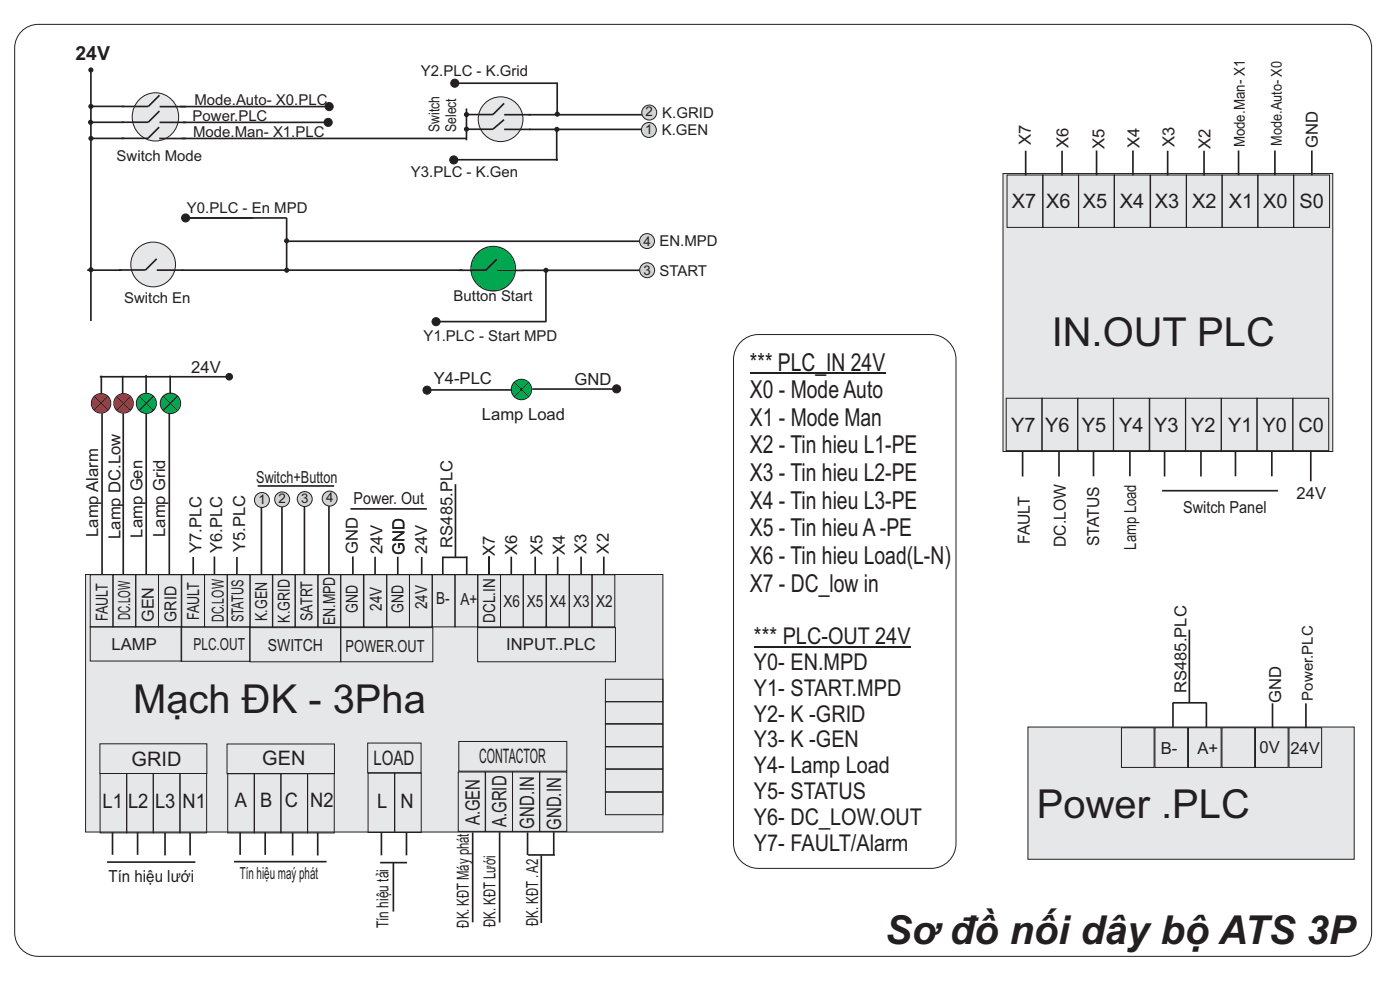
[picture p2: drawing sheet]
<svg xmlns="http://www.w3.org/2000/svg" width="297mm" height="210mm" viewBox="0 0 297 210" stroke-linecap="round" stroke-linejoin="round" font-family="sans-serif">
<g fill="#e6e7e8" stroke="#231f20" stroke-width=".21">
<path d="M18.2 121.9h122.4v54.6h-122.4z" fill-rule="evenodd"/>
<path d="M212.8 36.8h69.9v59h-69.9z" fill-rule="evenodd"/>
<circle cx="106.2" cy="25.3" r="4.7"/>
</g>
<g fill="none" stroke="#231f20" stroke-width=".21">
<path d="M213.6 37.1h7.7v11.1h-7.7zM221.2 37.1h7.6v11.1h-7.6zM228.8 37.1h7.6v11.1h-7.6zM236.4 37.1h7.6v11.1h-7.6zM244.1 37.1h7.6v11.1h-7.6zM251.7 37.1h7.6v11.1h-7.6zM259.3 37.1h7.6v11.1h-7.6zM266.8 37.1h7.6v11.1h-7.6zM274.4 37.1h7.7v11.1h-7.7zM213.5 84.5h7.6v11.1h-7.6zM221 84.5h7.6v11.1h-7.6zM228.6 84.5h7.6v11.1h-7.6z"/>
<path d="M236.2 84.5h7.6v11.1h-7.6zM243.9 84.5h7.6v11.1h-7.6zM251.5 84.5h7.6v11.1h-7.6zM259.1 84.5h7.6v11.1h-7.6zM266.6 84.5h7.7v11.1h-7.7zM274.3 84.5h7.6v11.1h-7.6zM19.1 121.9h4.9v11.1h-4.9zM19.1 133h19.4v7.2h-19.4zM24 121.9h4.8v11.1h-4.8zM28.8 121.9h4.8v11.1h-4.8zM33.6 121.9h4.9v11.1h-4.9zM38.4 133h14.6v7.3h-14.6z"/>
<path d="M38.6 121.9h4.8v11.1h-4.8zM43.4 121.9h4.8v11.1h-4.8zM48.2 121.9h4.8v11.1h-4.8zM53 121.9h4.9v11.1h-4.9zM57.8 121.9h4.8v11.1h-4.8zM62.6 121.9h4.8v11.1h-4.8zM67.4 121.9h4.9v11.1h-4.9zM72.3 121.9h4.8v11.1h-4.8zM72.3 133.1h19.5v7.3h-19.5zM77.2 121.9h4.8v11.1h-4.8zM82 121.9h4.9v11.1h-4.9zM86.9 121.9h4.8v11.1h-4.8z"/>
<path d="M91.7 121.9h4.8v11.1h-4.8zM96.5 121.9h4.9v11.1h-4.9zM101.3 133.1h29.3v7.3h-29.3zM101.4 121.9h4.8v11.1h-4.8zM106.2 121.9h4.8v11.1h-4.8zM111 121.9h4.8v11.1h-4.8zM115.9 121.9h4.9v11.1h-4.9zM120.8 121.9h4.8v11.1h-4.8zM125.6 121.9h4.8v11.1h-4.8zM21.2 157.8h22.7v6.3h-22.7zM97.3 157.3h22.9v6.3h-22.9zM128.4 144.1h12.2v4.7h-12.2z"/>
<path d="M128.4 148.8h12.2v4.7h-12.2zM128.4 153.6h12.2v4.8h-12.2zM128.4 158.4h12.2v4.7h-12.2zM21.2 164.1h5.7v12.6h-5.7zM26.9 164.1h5.6v12.6h-5.6zM32.5 164.1h5.7v12.6h-5.7zM38.2 164.1h5.6v12.6h-5.6zM97.2 163.8h5.7v12.6h-5.7zM103 163.8h5.7v12.6h-5.7zM108.7 163.8h5.7v12.6h-5.7zM114.5 163.8h5.7v12.6h-5.7zM128.4 163.2h12.2v4.7h-12.2z"/>
<path d="M128.4 168.1h12.2v4.7h-12.2z"/>
</g>
<path d="M23.9 176.5v4.8M29.2 176.5v4.8M35 176.6v4.9M40.3 176.6v4.9M100.3 176.6v19M106 176.5v19.2M111.9 176.6v4.8M117.5 176.5v4.8M22.7 182.9h18.7M112 181.4h5.7M114.8 181.4v14.4" fill="none" stroke="#231f20" stroke-width=".35"/>
<path d="M218.1 154.2h69.2v28.1h-69.2z" fill-rule="evenodd" fill="#e6e7e8" stroke="#231f20" stroke-width=".21"/>
<g fill="none" stroke="#231f20" stroke-width=".35">
<path d="M217.6 32v5.2M225.3 32v5.2M232.6 31.9v5.3M240.3 31.9v5.3M247.7 32v5.2M255.4 32v5.2M262.7 31.9v5.3M270.5 31.9v5.3M278.3 31.9v5.3M21.6 87.6v34.3M26.1 87.6v34.3M31 87.3v34.6"/>
<path d="M35.9 87v34.9M216.9 95.8v5.3M224.7 95.8v5.3M232 95.8v5.2M239.7 95.8v5.2M247.1 95.8v5.3M254.8 95.8v5.3M262.1 95.8v5.2M269.8 95.8v5.2M278.1 95.6v6.5M41 118.2v3.8M45.5 118.1v3.8"/>
<path d="M50.3 118.2v3.8M55.5 107.6v14.4M59.8 107.5v14.3M64.6 107.5v14.4M69.8 107.3v14.6M74.9 118v3.9M79.6 118.1v3.8M84.4 118.1v3.8M89.5 118.1v3.9M93.8 118.2h5.3M93.9 118.1v3.8M96.6 102.7v15.5"/>
<path d="M99 118v3.9M103.8 118.1v3.8M108.5 118.1v3.8M113.5 118.1v3.8M118.3 118.1v3.8M123.3 118.1v3.8M128.1 118.1v3.8"/>
</g>
<circle cx="26.2" cy="85.6" r="2.08" fill="#ed1c24" stroke="#231f20" stroke-width=".21"/>
<path d="M24.7 84.1l3 2.9M27.7 84.1l-3 2.9" fill="none" stroke="#231f20" stroke-width=".21"/>
<circle cx="31" cy="85.6" r="2.14" fill="#00a650" stroke="#231f20" stroke-width=".21"/>
<path d="M29.5 84l3.1 3.1M32.6 84l-3.1 3.1" fill="none" stroke="#231f20" stroke-width=".21"/>
<circle cx="36.2" cy="85.6" r="2.17" fill="#00a650" stroke="#231f20" stroke-width=".21"/>
<path d="M34.6 84l3.1 3.1M37.7 84l-3.1 3.1" fill="none" stroke="#231f20" stroke-width=".21"/>
<circle cx="21.4" cy="85.6" r="2.08" fill="#ed1c24" stroke="#231f20" stroke-width=".21"/>
<path d="M20 84.1l2.9 2.9M22.9 84.1l-2.9 2.9M53 133.1h19.3v7.3h-19.3z" fill="none" stroke="#231f20" stroke-width=".21"/>
<path d="M21.2 79.9h27M21.5 79.7v3.8M26 79.7v3.8M31 79.5v3.9M36.1 79.7v3.8" fill="none" stroke="#231f20" stroke-width=".35"/>
<path d="M29.8 20.9a5 5 0 0 1 7.3 1.1 5 5 0 0 1-1.6 7.2 5.1 5.1 0 0 1-6.7-1.6 5.1 5.1 0 0 1 1-6.7z" fill-rule="evenodd" fill="#e6e7e8" stroke="#231f20" stroke-width=".21"/>
<path d="M33.8 27l-2.4 2.3h-5.6M33.8 29.4h5.6M33.8 23.6l-2.4 2.3h-5.6M33.8 20.2l-2.3 2.4h-5.7M33.8 26h5.7M33.9 22.6h5.6M106.9 25.4l-2.3 2h-5.7M106.9 21.9l-2.3 2.4h-5.6M107 27.4h5.6M107 24.3h5.6" fill="none" stroke="#231f20" stroke-width=".35"/>
<circle cx="32.5" cy="56.1" r="4.7" fill="#e6e7e8" stroke="#231f20" stroke-width=".21"/>
<path d="M33.2 54.9l-2.3 2.4h-5.6M33.3 57.3h5.6" fill="none" stroke="#231f20" stroke-width=".35"/>
<circle cx="104.6" cy="57" r="4.7" fill="#00a650" stroke="#231f20" stroke-width=".21"/>
<g fill="none" stroke="#231f20" stroke-width=".35">
<path d="M19.3 14.8v53.3M96.5 17.7h21.8M118.2 17.6v6.7M18.9 25.9h7.3M18.9 22.6h7.3M19 29.4h7.3M38.2 22.6h31.6M38.6 29.4h60.4M38.8 26h30.8M96.3 33.9h22.1M99 23v6.8M112.1 24.3h24.1"/>
<path d="M112.3 27.4h23.9M118.1 27.4v6.7M18.5 57.3h7.3M39.4 46.2h21.4M60.8 51.2h74.9M60.8 46.2v11.4M105.4 55l-2.4 2.3h-64.4M105.4 57.4h5.6M110.9 57.3h25.1M115.8 57v11.2M92.7 68.2h23.2"/>
</g>
<g fill="#d1d3d4" stroke="#231f20" stroke-width=".21">
<circle cx="59.9" cy="105.9" r="1.59"/>
<circle cx="55.6" cy="106.1" r="1.59"/>
<circle cx="64.6" cy="105.9" r="1.59"/>
<circle cx="69.9" cy="105.8" r="1.59"/>
<circle cx="137.7" cy="23.9" r="1.59"/>
<circle cx="137.6" cy="27.6" r="1.59"/>
<circle cx="137.3" cy="57.3" r="1.59"/>
<circle cx="137.3" cy="51.1" r="1.59"/>
</g>
<g fill="none" stroke="#231f20" stroke-width=".35">
<path d="M54.7 103.1h16.2M74.3 107.9h16.3M246.5 104.1h24.6M252.3 133.6v15.5M248.8 149v5.3M248.8 149.1h7.1M255.9 149v5.3M270 149.2v5.2M277 149.2v5.2M50.9 176.5v4.8M56.3 176.5v4.8M62.1 176.7v4.8"/>
<path d="M67.4 176.7v4.8M80.9 176.6v4.8M86.2 176.6v4.8M49.6 182.8h19.7M80.6 183h5.8M83.5 183v10.4"/>
</g>
<g fill="#231f20" stroke="#231f20" stroke-width=".21">
<circle cx="19.3" cy="22.6" r=".44"/>
<circle cx="19.2" cy="25.9" r=".44"/>
<circle cx="19.3" cy="29.4" r=".44"/>
<circle cx="60.8" cy="51.1" r=".44"/>
<circle cx="19.3" cy="57.2" r=".44"/>
<circle cx="99" cy="24.3" r=".44"/>
<circle cx="99" cy="27.4" r=".44"/>
<circle cx="118.2" cy="24.2" r=".44"/>
<circle cx="118.1" cy="27.4" r=".44"/>
<circle cx="115.8" cy="57.3" r=".44"/>
<circle cx="60.8" cy="57.3" r=".44"/>
<circle cx="48.6" cy="79.9" r=".7"/>
<circle cx="19.3" cy="14.8" r=".44"/>
</g>
<g fill="none" stroke="#231f20" stroke-width=".21">
<path d="M157.2 72.5a5.3 5.3 0 0 1 3.7-1.5h36.6a5.3 5.3 0 0 1 5.3 5.2v102.7a5.3 5.3 0 0 1-5.3 5.3h-36.6a5.3 5.3 0 0 1-5.3-5.3v-102.7a5.3 5.3 0 0 1 1.6-3.7zM48.2 157.8h22.7v6.3h-22.7zM78 157.6h11.3v6.3h-11.3zM237.9 154.4h6.9v8.4h-6.9zM245 154.4h6.9v8.4h-6.9zM252.1 154.4h7v8.4h-7zM259.2 154.4h7v8.4h-7zM266.3 154.4h7v8.4h-7zM273.4 154.4h7v8.4h-7zM48.3 164.1h5.7v12.6h-5.7zM53.9 164.1h5.7v12.6h-5.7zM59.6 164.1h5.7v12.6h-5.7z"/>
<path d="M65.2 164.1h5.7v12.6h-5.7zM78.1 164h5.6v12.6h-5.6zM83.7 164h5.7v12.6h-5.7z"/>
</g>
<path d="M159.1 79.2h28.7" fill="none" stroke="#231f20" stroke-width=".24"/>
<path d="M159.9 137.2h33.3" fill="none" stroke="#231f20" stroke-width=".22"/>
<circle cx="110.6" cy="82.6" r="2.17" fill="#00a650" stroke="#231f20" stroke-width=".21"/>
<path d="M4.3 7a5 5 0 0 1 3.8-1.8h277.9a5 5 0 0 1 5 5v187.7a5 5 0 0 1-5 5h-277.9a5 5 0 0 1-5-5v-187.7a5 5 0 0 1 1.2-3.2zM109.1 81.1l3.1 3.1M112.2 81.1l-3.1 3.1" fill="none" stroke="#231f20" stroke-width=".21"/>
<path d="M90.6 82.7h18M112.9 82.5h18" fill="none" stroke="#231f20" stroke-width=".35"/>
<g fill="#231f20" stroke="#231f20" stroke-width=".21">
<circle cx="90.6" cy="82.8" r=".86"/>
<circle cx="130.8" cy="82.5" r=".86"/>
<circle cx="92.5" cy="68.2" r=".86"/>
<circle cx="39.4" cy="46.2" r=".86"/>
<circle cx="69.8" cy="22.6" r=".86"/>
<circle cx="69.6" cy="26" r=".86"/>
<circle cx="96.5" cy="17.7" r=".86"/>
<circle cx="96.3" cy="33.9" r=".86"/>
</g>
<g font-size="8.5" fill="#231f20">
<text x="223.1" y="73.3">IN.OUT PLC</text>
<text x="28.3" y="151.2">Mạch ĐK - 3Pha</text>
<text x="220" y="173.5">Power .PLC</text>
<text x="187.8" y="200.2">Sơ đồ nối dây bộ ATS 3P</text>
</g>
<g font-size="5.2" fill="#231f20">
<text x="159.1" y="78.6">*** PLC_IN 24V</text>
<text x="159.1" y="84.5">X0 - Mode Auto</text>
<text x="159.1" y="90.3">X1 - Mode Man</text>
<text x="159.1" y="96.2">X2 - Tin hieu L1-PE</text>
<text x="159.1" y="102">X3 - Tin hieu L2-PE</text>
<text x="159.1" y="107.9">X4 - Tin hieu L3-PE</text>
<text x="159.1" y="113.8">X5 - Tin hieu A -PE</text>
<text x="159.1" y="119.6">X6 - Tin hieu Load(L-N)</text>
<text x="159.1" y="125.5">X7 - DC_low in</text>
</g>
<g font-size="4.9" fill="#231f20">
<text x="159.9" y="136.6">*** PLC-OUT 24V</text>
<text x="159.9" y="142.1">Y0- EN.MPD</text>
<text x="159.9" y="147.6">Y1- START.MPD</text>
<text x="159.9" y="153.1">Y2- K -GRID</text>
<text x="159.9" y="158.6">Y3- K -GEN</text>
<text x="159.9" y="164">Y4- Lamp Load</text>
<text x="159.9" y="169.5">Y5- STATUS</text>
<text x="159.9" y="175">Y6- DC_LOW.OUT</text>
<text x="159.9" y="180.5">Y7- FAULT/Alarm</text>
</g>
<g font-size="4.2" fill="#231f20">
<text x="214.7" y="44.2">X7</text>
<text x="221.9" y="44.2">X6</text>
<text x="229.7" y="44.2">X5</text>
<text x="237.6" y="44.2">X4</text>
<text x="245" y="44.2">X3</text>
<text x="252.9" y="44.2">X2</text>
<text x="260.7" y="44.2">X1</text>
<text x="268" y="44.2">X0</text>
<text x="275.7" y="44.2">S0</text>
<text x="214.5" y="91.6">Y7</text>
<text x="221.7" y="91.6">Y6</text>
<text x="229.5" y="91.5">Y5</text>
<text x="237.4" y="91.6">Y4</text>
<text x="244.8" y="91.6">Y3</text>
<text x="252.7" y="91.6">Y2</text>
<text x="260.5" y="91.6">Y1</text>
<text x="267.8" y="91.6">Y0</text>
<text x="275.5" y="91.6">C0</text>
<text x="101.6" y="161.9">CONTACTOR</text>
<text x="27.9" y="162.4">GRID</text>
<text x="55.6" y="162.3">GEN</text>
<text x="79.2" y="162.3">LOAD</text>
<text x="21.8" y="171.4">L1</text>
<text x="27.2" y="171.4">L2</text>
<text x="32.9" y="171.4">L3</text>
<text x="38.7" y="171.4">N1</text>
<text x="49.8" y="171.2">A</text>
<text x="55.2" y="171.2">B</text>
<text x="60.4" y="171.2">C</text>
<text x="65.8" y="171.2">N2</text>
<text x="80" y="171.3">L</text>
<text x="85" y="171.3">N</text>
<text x="101.8" y="175.1" transform="rotate(-90 101.8 175.1)">A.GEN</text>
<text x="107.5" y="175.4" transform="rotate(-90 107.5 175.4)">A.GRID</text>
<text x="113.4" y="175.8" transform="rotate(-90 113.4 175.8)">GND.IN</text>
<text x="119.1" y="176" transform="rotate(-90 119.1 176)">GND.IN</text>
</g>
<text font-size="4.1" fill="#231f20" x="16" y="12.6">24V</text>
<g font-size="3.5" fill="#231f20">
<text x="218.7" y="30.9" transform="rotate(-90 218.7 30.9)">X7</text>
<text x="226.7" y="31.5" transform="rotate(-90 226.7 31.5)">X6</text>
<text x="234.3" y="31.7" transform="rotate(-90 234.3 31.7)">X5</text>
<text x="241.7" y="31.5" transform="rotate(-90 241.7 31.5)">X4</text>
<text x="249.1" y="31.3" transform="rotate(-90 249.1 31.3)">X3</text>
<text x="256.8" y="31.6" transform="rotate(-90 256.8 31.6)">X2</text>
<text x="279.6" y="31.5" transform="rotate(-90 279.6 31.5)">GND</text>
<text x="40.6" y="79.1">24V</text>
<text x="92" y="81.5">Y4-PLC</text>
<text x="121.9" y="81.7">GND</text>
<text x="102.2" y="89">Lamp Load</text>
<text x="54.4" y="102.4">Switch+Button</text>
<text x="75" y="107">Power. Out</text>
<text x="275.1" y="105.8">24V</text>
<text x="20.8" y="113.9" transform="rotate(-90 20.8 113.9)">Lamp Alarm</text>
<text x="35" y="113.9" transform="rotate(-90 35 113.9)">Lamp Grid</text>
<text x="251" y="108.8">Switch Panel</text>
<text x="25.6" y="114.3" transform="rotate(-90 25.6 114.3)">Lamp DC.Low</text>
<text x="30.2" y="114.1" transform="rotate(-90 30.2 114.1)">Lamp Gen</text>
<text x="42.7" y="117.4" transform="rotate(-90 42.7 117.4)">Y7.PLC</text>
<text x="47.2" y="117.4" transform="rotate(-90 47.2 117.4)">Y6.PLC</text>
<text x="52" y="117.1" transform="rotate(-90 52 117.1)">Y5.PLC</text>
<text x="75.9" y="117.4" transform="rotate(-90 75.9 117.4)">GND</text>
<text x="81.1" y="117.6" transform="rotate(-90 81.1 117.6)">24V</text>
<text x="85.8" y="117.7" transform="rotate(-90 85.8 117.7)">GND</text>
<text x="90.6" y="117.6" transform="rotate(-90 90.6 117.6)">24V</text>
<text x="96" y="116.2" transform="rotate(-90 96 116.2)">RS485.PLC</text>
<text x="105" y="117.9" transform="rotate(-90 105 117.9)">X7</text>
<text x="109.7" y="117.7" transform="rotate(-90 109.7 117.7)">X6</text>
<text x="115.1" y="117.8" transform="rotate(-90 115.1 117.8)">X5</text>
<text x="119.8" y="117.7" transform="rotate(-90 119.8 117.7)">X4</text>
<text x="124.4" y="117.6" transform="rotate(-90 124.4 117.6)">X3</text>
<text x="129.2" y="117.4" transform="rotate(-90 129.2 117.4)">X2</text>
<text x="218.5" y="115.4" transform="rotate(-90 218.5 115.4)">FAULT</text>
<text x="226.1" y="116" transform="rotate(-90 226.1 116)">DC.LOW</text>
<text x="233.2" y="115.8" transform="rotate(-90 233.2 115.8)">STATUS</text>
<text x="241" y="116.6" transform="rotate(-90 241 116.6)">Lamp Load</text>
<text x="22.8" y="131.8" transform="rotate(-90 22.8 131.8)">FAULT</text>
<text x="27.6" y="131.5" transform="rotate(-90 27.6 131.5)">DC.LOW</text>
<text x="32.6" y="131.9" transform="rotate(-90 32.6 131.9)">GEN</text>
<text x="37.5" y="131.9" transform="rotate(-90 37.5 131.9)">GRID</text>
<text x="42.2" y="131.6" transform="rotate(-90 42.2 131.6)">FAULT</text>
<text x="47.5" y="131.9" transform="rotate(-90 47.5 131.9)">DC.LOW</text>
<text x="56.7" y="131.8" transform="rotate(-90 56.7 131.8)">K.GEN</text>
<text x="66.3" y="131.7" transform="rotate(-90 66.3 131.7)">SATRT</text>
<text x="75.9" y="129.9" transform="rotate(-90 75.9 129.9)">GND</text>
<text x="81" y="129.5" transform="rotate(-90 81 129.5)">24V</text>
<text x="85.6" y="130" transform="rotate(-90 85.6 130)">GND</text>
<text x="90.6" y="129.2" transform="rotate(-90 90.6 129.2)">24V</text>
<text x="92.5" y="128.2">B-</text>
<text x="97.7" y="128.4">A+</text>
<text x="106.8" y="128.7">X6</text>
<text x="111.8" y="128.7">X5</text>
<text x="116.7" y="128.7">X4</text>
<text x="121.6" y="128.7">X3</text>
<text x="126.5" y="128.7">X2</text>
<text x="23.7" y="137.9">LAMP</text>
<text x="41" y="137.8">PLC.OUT</text>
<text x="51.7" y="132" transform="rotate(-90 51.7 132)">STATUS</text>
<text x="61.5" y="132.1" transform="rotate(-90 61.5 132.1)">K.GRID</text>
<text x="71.1" y="132.7" transform="rotate(-90 71.1 132.7)">EN.MPD</text>
<text x="105" y="132.2" transform="rotate(-90 105 132.2)">DCL.IN</text>
<text x="107.4" y="138">INPUT..PLC</text>
<text x="56.8" y="138">SWITCH</text>
<text x="73.3" y="138.3">POWER.OUT</text>
<text x="251.7" y="147" transform="rotate(-90 251.7 147)">RS485.PLC</text>
<text x="271.8" y="149" transform="rotate(-90 271.8 149)">GND</text>
<text x="246.2" y="159.8">B-</text>
<text x="254" y="159.8">A+</text>
<text x="267.2" y="159.8">0V</text>
<text x="273.7" y="159.8">24V</text>
<text x="23" y="187">Tín hiệu lưới</text>
<text x="50.9" y="186.5">Tín hiệu maý phát</text>
<text x="82.4" y="196.9" transform="rotate(-90 82.4 196.9)">Tín hiệu tải</text>
<text x="99.5" y="196.7" transform="rotate(-90 99.5 196.7)">ĐK. KĐT Máy phát</text>
<text x="105.1" y="196.6" transform="rotate(-90 105.1 196.6)">ĐK. KĐT Lưới</text>
<text x="114.2" y="196.4" transform="rotate(-90 114.2 196.4)">ĐK. KĐT .A2</text>
</g>
<g font-size="3.2" fill="#231f20">
<text x="89.3" y="16">Y2.PLC - K.Grid</text>
<text x="41.2" y="22.2">Mode.Auto- X0.PLC</text>
<text x="40.9" y="25.6">Power.PLC</text>
<text x="41" y="29.1">Mode.Man- X1.PLC</text>
<text x="93.2" y="28" transform="rotate(-90 93.2 28)">Switch</text>
<text x="96.8" y="28" transform="rotate(-90 96.8 28)">Select</text>
<text x="24.7" y="34.2">Switch Mode</text>
<text x="264.1" y="31.3" transform="rotate(-90 264.1 31.3)">Mode.Man- X1</text>
<text x="271.9" y="30.9" transform="rotate(-90 271.9 30.9)">Mode.Auto- X0</text>
<text x="87.2" y="37.6">Y3.PLC - K.Gen</text>
<text x="39.7" y="45.2">Y0.PLC - En MPD</text>
<text x="26.3" y="64.2">Switch En</text>
<text x="96.2" y="63.8">Button Start</text>
<text x="89.8" y="72.3">Y1.PLC - Start MPD</text>
<text x="278.5" y="148.6" transform="rotate(-90 278.5 148.6)">Power.PLC</text>
</g>
<g font-size="2.8" fill="#231f20">
<text x="136.9" y="28.4">1 K.GEN</text>
<text x="137" y="24.7">2 K.GRID</text>
<text x="136.5" y="52.1">4 EN.MPD</text>
<text x="136.5" y="58.3">3 START</text>
<text x="54.8" y="106.9">1</text>
<text x="59.1" y="106.8">2</text>
<text x="63.9" y="106.7">3</text>
<text x="69.2" y="106.6">4</text>
</g>
</svg>
